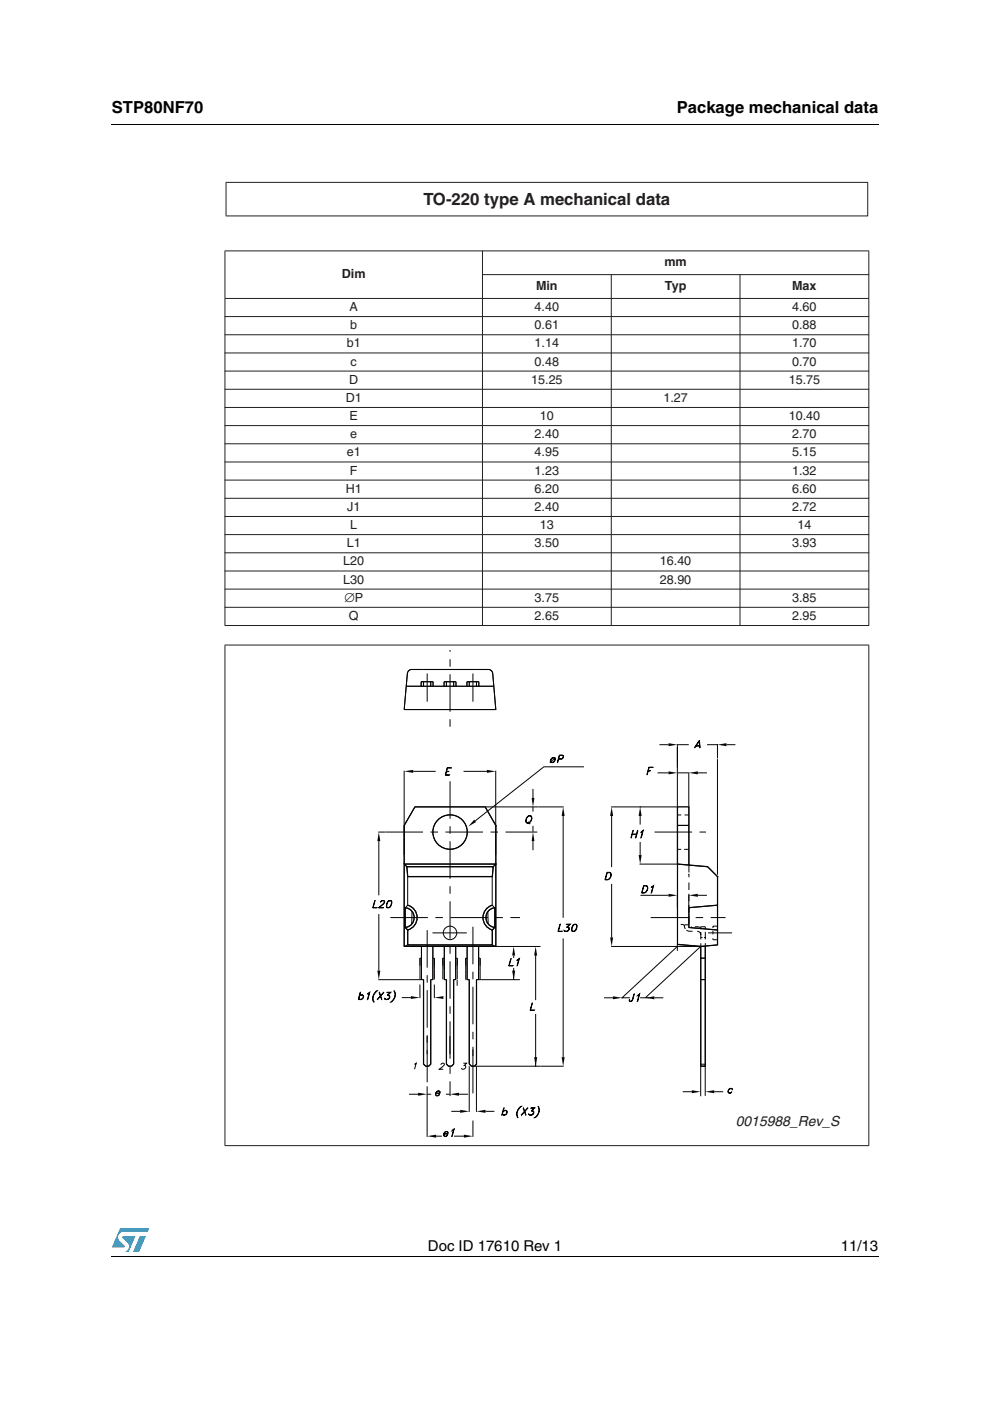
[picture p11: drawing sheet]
<svg xmlns="http://www.w3.org/2000/svg" width="210mm" height="297mm" viewBox="0 0 210 297" stroke-linecap="round" stroke-linejoin="round" font-family="sans-serif">
<g fill="#0099d8">
<path d="M29.7 262.1h1.2l-1.4 3.3h-1.3z"/>
<path d="M25.4 260.5h6.2l-.3 .7h-5.1a1.13 1.13 0 0 0-1.1 .7 1.13 1.13 0 0 0 .3 1.2l1 1v.3l-2.7 .1z"/>
<path d="M26 262.1h2.7l-1.4 3.3h-.7a1.18 1.18 0 0 0 .5-1.9l-1.1-1.1z"/>
</g>
<path d="M23.6 26.2l.1 .2zM23.6 266.3l.1 .1z" fill="#000"/>
<path d="M23.7 26.3h162.6M23.7 266.3h162.6" fill="none" stroke="#000" stroke-width=".21"/>
<path d="M43.7 36.1h142.5v214.2h-142.5z" fill="#fff"/>
<g fill="none" stroke="#231f20" stroke-width=".21">
<path d="M47.9 38.7h136.1M47.9 38.7v7M184 38.7v7M47.6 53.2h136.7M47.7 53.3v9.9M47.9 45.8h136.1M102.2 58.2h82.1M102.3 53.1v79.6M129.6 58.2v74.5M156.9 58.2v74.5M184.2 53.3v9.9M47.6 63.3h136.7"/>
<path d="M47.6 67.1h136.7M47.6 71h136.7M47.6 74.8h136.7M47.6 78.7h136.7M47.7 63.3v69.2M184.2 63.3v69.2M47.6 82.5h136.7M47.6 86.4h136.7M47.6 90.2h136.7M47.6 94.1h136.7M47.6 97.9h136.7M47.6 101.8h136.7"/>
<path d="M47.6 105.6h136.7M47.6 109.5h136.7M47.6 113.3h136.7M47.6 117.2h136.7M47.6 121.1h136.7M47.6 124.9h136.7M47.6 128.8h136.7M47.6 132.6h136.7M47.6 136.8h136.7M47.7 136.8v106M184.2 136.8v106M47.6 242.9h136.7"/>
</g>
<path d="M75.9 138h80.1v103.2h-80.1z" fill="#fff"/>
<g fill="none" stroke="#040404" stroke-width=".21" stroke-dasharray="1.6 .8" stroke-linecap="butt">
<path d="M145.3 197l-.4-.9-.9-.2-.4-.4M146.1 183.4v1.6l-.4 .4h.4v.6M146.1 187.1v8.8v.3l.5 .3M146.8 197.4h-.8l-.5-.2M147.3 196.5l1.3 .2M148.6 196.5v.5M148.6 196.5h.9M148.6 198.8h.4M148.6 198.2a.76 .76 0 0 0-.8-.8M148.6 197.6v3.1M149.3 198.8h.2M149.5 196.5v.4"/>
<path d="M149.5 197.6v3"/>
</g>
<g fill="none" stroke="#040404" stroke-width=".21">
<path d="M146 171.1v12.3M85.7 183.2h19.4v17.5M85.7 183.2l.6 .6M85.7 183.2v17.5M85.9 192.5v4.1M85.9 196.6l.5 .6M85.9 192.5a2.1 2.1 0 0 1 1.9 2 2.1 2.1 0 0 1-1.9 2.1M86.3 183.8h18.3l-.2 2.1M86.3 183.8l.1 2.1M86.4 185.9v6M86.4 197.2v3.1M86.4 185.9h18"/>
<path d="M86.4 191.9l-.5 .6M86.4 191.9a2.73 2.73 0 0 1 2 2.6 2.73 2.73 0 0 1-2 2.7M87.4 193.3l-.1 2.6M103.4 193.3l.1 2.6M104.4 185.9v6M104.4 197.2v3.1M104.4 191.9l.5 .6v4.1l-.5 .6M104.4 191.9a2.73 2.73 0 0 0-2 2.6 2.73 2.73 0 0 0 2 2.7M104.9 192.5a2.1 2.1 0 0 0-1.9 2 2.1 2.1 0 0 0 1.9 2.1M143.6 183.2l6.4 .6 2.1 2.1v14.4l-3.5 .4-5-.5M145.1 196.3h.1M145.1 196.1h.9"/>
<path d="M151.2 198.9v.3h.9M151.2 197.4v.7M152.1 191.9l-6.1 .6v4.1l6.1 .6M152.1 196.4h-.9v.4M85.7 200.7h19.4M86.4 200.3h18M86.4 200.3l-.7 .4M104.4 200.3l.7 .4M100.3 222.5v9.3M92.5 240.9h1.2"/>
<circle cx="95.4" cy="197.8" r="1.43"/>
</g>
<path d="M82.8 194.5h27.4M90.6 197.2v32.3M91.7 197.8h7.3M100.3 196.5v27.4M138 194.5h15.8M150.1 197.8h5.1" fill="none" stroke="#040404" stroke-width=".21" stroke-dasharray="8 1.6 1.6 1.6" stroke-linecap="butt"/>
<path d="M105.1 183.2l-.5 .6" fill="none" stroke="#f2eb3a" stroke-width=".21"/>
<g fill="#040404">
<path d="M90.6 240.9l1.9-.3v.6z"/>
<path d="M98.3 240.6l2 .3-2 .3z"/>
</g>
<path d="M139.8 157.9h1.9M143.6 157.9h2.4M152.1 157.8v3M154 157.9h1.9M143.6 163.9h2.4M152.1 160.9v24.5M152.1 185.9h.1M90.6 230.3v10.7M100.3 237.6v3.4" fill="none" stroke="#040404" stroke-width=".21"/>
<path d="M85.7 183.2h19.4v17.5h-19.4v-17.5l.6 .5h18.3l.5-.5M86.3 183.7l.1 2.1h18l.2-2.1M86.4 191.9a2.73 2.73 0 0 1 2 2.6 2.73 2.73 0 0 1-2 2.7v3.1h18v-3.1a2.73 2.73 0 0 1-2-2.7 2.73 2.73 0 0 1 2-2.6" fill="none" stroke="#040404" stroke-width=".25"/>
<path d="M95.4 137.9v17.6" fill="none" stroke="#040404" stroke-width=".21" stroke-dasharray="8 1.6 1.6 1.6" stroke-linecap="butt"/>
<g fill="#040404">
<path d="M152.1 157.9l1.9-.3v.6z"/>
<path d="M141.7 157.6l1.9 .3-1.9 .3z"/>
</g>
<path d="M139.4 163.9h2.3M143.6 161.3v9.8M146 163.8v7.3M148 163.9h1.9" fill="none" stroke="#040404" stroke-width=".21"/>
<g fill="#040404">
<path d="M146 163.9l2-.4v.7z"/>
<path d="M141.7 163.5l1.9 .4-1.9 .3z"/>
</g>
<g fill="none" stroke="#040404" stroke-width=".21">
<path d="M113 171.1v1M143.6 161.4v1.4M143.6 171.1v30.5M85.7 183.2v-8.2l2.3-3.9h14.9l2.2 3.9v8.2"/>
<circle cx="95.4" cy="176.4" r="3.6"/>
</g>
<path d="M143.6 171.1h2.4M143.6 175h2.4" fill="none" stroke="#f2eb3a" stroke-width=".21"/>
<g fill="none" stroke="#040404" stroke-width=".25">
<path d="M143.6 175h2.5M85.7 183.2v-8.2l2.3-3.9h14.9l2.2 3.9v8.2M85.9 196.6a2.1 2.1 0 0 0 1.9-2.1 2.1 2.1 0 0 0-1.9-2v4.1l.5 .6M104.9 196.6a2.1 2.1 0 0 1-1.9-2.1 2.1 2.1 0 0 1 1.9-2v4.1l-.5 .6M143.6 183.2l6.4 .5 2.1 2.1v14.5l-3.5 .4-5-.5v-29.1h2.5v12.3M152.1 191.9l-6 .5v4.2l6 .6"/>
<circle cx="95.4" cy="176.4" r="3.6"/>
</g>
<path d="M81.7 176.4h32.2M138.8 176.4h10.9" fill="none" stroke="#040404" stroke-width=".21" stroke-dasharray="8 1.6 1.6 1.6" stroke-linecap="butt"/>
<path d="M100.6 173.8l.3 .5-1.6 .9z" fill="#040404"/>
<g fill="none" stroke="#040404" stroke-width=".21">
<path d="M89.8 142l-2.5-.1a.95 .95 0 0 0-.9 .9l-.7 7.7M101 142h2.5M103.5 141.9a.95 .95 0 0 1 1 .9l.6 7.7h-19.4M103.5 141.9a.95 .95 0 0 1 1 .9l.6 7.6h-19.4M104.7 145.5h-18.6M143.6 157.8v3.6M147.5 158.2h.9M147.6 158.1h.7M148.3 157l.2 1.5-.3-1.3-1 1.3zM85.7 163.4v17.9M87.6 163.5h4.8M94.7 163.5h.4l-.4 .1"/>
<path d="M94.8 162.8h.9h-.8l-.4 1.5 .8 .1h-.9zM105.1 163.4v17.9M123.8 162.6h-8.5l-14.5 11.4M137.5 163.4l.4 .1h-.5M137.6 162.7h.9h-.9l-.5 1.6zM143.6 172.8h.8M145.1 172.8h.9M143.6 180.1h.8M145 180.1h1M143.6 200.7l-11.7 10.9h1.7M148.6 200.7l-11.8 10.9M94.5 232h.9"/>
</g>
<path d="M90.6 142.8v6M100.3 142.8v6" fill="none" stroke="#040404" stroke-width=".21" stroke-dasharray="8 1.6 1.6 1.6" stroke-linecap="butt"/>
<g fill="#040404">
<path d="M85.7 163.5l1.9-.3v.7z"/>
<path d="M103.2 163.2l1.9 .3-1.9 .4z"/>
</g>
<path d="M113 167.3v1.9M113 178.3v2" fill="none" stroke="#040404" stroke-width=".21"/>
<g fill="#040404">
<path d="M113 176.4l.3 1.9h-.6z"/>
<path d="M112.7 169.2h.6l-.3 1.9z"/>
</g>
<path d="M95.7 235.6h1.9M99.5 226.1v9.6M101 226.1v9.6M102.9 235.6h1.9" fill="none" stroke="#040404" stroke-width=".21"/>
<g fill="#040404">
<path d="M97.6 235.3l1.9 .3-1.9 .3z"/>
<path d="M101 235.6l1.9-.3v.6z"/>
</g>
<path d="M90.6 219.7v3.8M95.4 219.7v3.8M86.7 232h1.9M97.3 232h1.9" fill="none" stroke="#040404" stroke-width=".21"/>
<g fill="#040404">
<path d="M95.4 232l1.9-.3v.6z"/>
<path d="M88.6 231.7l2 .3-2 .3z"/>
</g>
<path d="M128.1 211.6h1.9M131.9 211.4v.1M136.8 211.4v.1M138.7 211.6h1.9" fill="none" stroke="#040404" stroke-width=".21"/>
<g fill="#040404">
<path d="M136.8 211.6l1.9-.4v.7z"/>
<path d="M130 211.2l1.9 .4-1.9 .3z"/>
</g>
<path d="M129.6 171.1h14M129.7 187.4v11.3M129.6 200.7h19.7M131.9 211.6h.1" fill="none" stroke="#040404" stroke-width=".21"/>
<g fill="#040404">
<path d="M129.4 198.7h.6l-.3 2z"/>
<path d="M129.7 171.1l.3 1.9h-.6z"/>
</g>
<g fill="none" stroke="#040404" stroke-width=".21">
<path d="M149.9 157.9h2.3M98.3 163.5h4.9M105.1 175h.1M111.7 173.3l.3-.3 .5-.1a.9 .9 0 0 1 .1 1.1 .9 .9 0 0 1-1 .5l-.1-.6zM112 173.1h.6a.89 .89 0 0 1 0 .9 .89 .89 0 0 1-1 .4 1.03 1.03 0 0 1 .4-1.3zM112 174.3l.4 .4zM113 175.1v1.2M116.9 160.9l.2-.2a.41 .41 0 0 1 .5 0 .41 .41 0 0 1 .1 .5l-.1 .3a.47 .47 0 0 1-.8 .1 .47 .47 0 0 1 .1-.7zM116.9 160.9l.5-.2a.52 .52 0 0 1 .1 .7 .52 .52 0 0 1-.7 .1zM117.8 160.6l-1.2 1.1M118.4 160.9l.8-.1a.4 .4 0 0 0 .1-.6h-.6l-.5 1.5 .4-1.6 .8 .1v.4l-.2 .3h-.8M129.7 173v10.8"/>
<path d="M134.1 176.8h.9M134.1 176.9h.8M134.2 176.1l-.4 1.6zM135.2 176.1h.1l-.6 1.6zM135.6 171.1h.1M135.7 178.5v2.8M135.9 176.4l.5-.3-.5 1.6 .4-1.5zM79.5 190.9l-.4 1.5 .8 .1h-.9zM80.4 192.4l.9 .1h-1.1l1.3-1.1-.2-.4-.4 .1-.3 .2 .2-.2 .2-.2 .5 .1-.1 .5-1.1 1M82 192.3h.6M82.2 191.2a.52 .52 0 0 1 .4-.3 .52 .52 0 0 1 .5 .3v.4a.91 .91 0 0 1-.9 .9l-.3-.3zM82.4 191.1h.6"/>
<path d="M82.5 191l-.4 .6v.8M82.9 191l.1 .6-.5 .8M105.1 183.2h.1M128.7 184.9h.5a.87 .87 0 0 1 .4 1 .87 .87 0 0 1-.8 .7h-.5zM128.8 185h.4a.84 .84 0 0 1 .3 .9 .84 .84 0 0 1-.7 .6h-.4zM135.6 183.2h8M76.2 211.1a.47 .47 0 0 1 .8-.1 .47 .47 0 0 1-.1 .7l-.4 .2-.4-.2a.57 .57 0 0 0 .7 .1 .57 .57 0 0 0 .1-.7zM76.4 210.4l-.5 1.5zM77.9 210.7l.5-.3-.5 1.5 .4-1.4zM79.7 210.2l.3-.1a1.77 1.77 0 0 0-.6 2.4 1.47 1.47 0 0 1 .3-2.3zM80.4 210.4l.6 1.5zM81.4 210.4l-1.5 1.5z"/>
<path d="M81.6 211.7l.2 .2M82.2 211a.49 .49 0 0 1 .5 .5 .49 .49 0 0 1-.6 .4h-.5l-.1-.2 .1 .1a.73 .73 0 0 0 1-.2M82.4 211.1l.2 .1a.53 .53 0 0 1-.4 .7M82.8 210.4h-.8h.9l-.7 .7M82.8 210.4l-.7 .7h.4l.1 .2M83.5 210.1a1.58 1.58 0 0 1-.7 2.4 1.75 1.75 0 0 0 .7-2.4zM134.4 210.7l-.2 1.2-.2 .3-.4 .1-.2-.4 .2 .4 .3-.1zM135.2 211.1l.4-.4-.4 1.6 .3-1.4zM90.6 232h.8M92.4 231.7v.4l.2 .2 .5-.3a.41 .41 0 0 1-.5 .3 .41 .41 0 0 1-.2-.6l.5-.4 .4 .1v.4h-.9M92.6 231.5l.5-.1 .1 .3h-.8zM95.9 239.6l.4-.2-.5 1.6 .4-1.5-.4 .3z"/>
<path d="M106.7 235.6a.47 .47 0 0 1 .7-.1 .47 .47 0 0 1-.1 .7l-.3 .2-.5-.2a.53 .53 0 0 0 .8 0 .53 .53 0 0 0 0-.7zM106.8 234.9l-.4 1.5zM110.3 234.7l.2-.1a1.82 1.82 0 0 0-.6 2.4 1.52 1.52 0 0 1 .4-2.3zM110.9 234.9l.6 1.5zM111.9 234.9l-1.4 1.5zM112.1 236.2l.2 .2M112.7 235.5l.4 .1a.58 .58 0 0 1-.2 .8 .58 .58 0 0 1-.8-.2 .48 .48 0 0 0 .8 .1l.2-.2M112.9 235.6l.2 .1v.3l-.4 .4M113.3 235l-.7-.1h.8l-.7 .7M113.3 234.9l-.7 .7h.4l.1 .2M114 234.6a1.57 1.57 0 0 1-.6 2.4 1.82 1.82 0 0 0 .6-2.4zM94.2 240.4l-.1 .3 .2 .2 .5-.3a.41 .41 0 0 1-.5 .4 .41 .41 0 0 1-.2-.6l.5-.5 .4 .1v.4h-.9"/>
<path d="M94.3 240.1l.5-.1 .1 .4h-.7zM96.3 240.9h2"/>
</g>
<path d="M95.4 165.6v66.8" fill="none" stroke="#040404" stroke-width=".21" stroke-dasharray="8 1.6 1.6 1.6" stroke-linecap="butt"/>
<g fill="#040404">
<path d="M135.4 181.3h.6l-.3 1.9z"/>
<path d="M135.7 171.1l.3 1.9h-.6z"/>
</g>
<g fill="none" stroke="#040404" stroke-width=".21">
<path d="M89.3 144.6v.9M89.3 144.5v1M89.8 144.6v.9M89.8 141.9h-2.5a.95 .95 0 0 0-.9 .9l-.7 7.6M91.3 144.6v.9M91.8 144.6v.9M91.8 144.5v1M94.2 144.5v1M94.7 144.6v.9M96.2 144.6v.9M96.7 144.6v.9M99 144.5v1"/>
<path d="M99.5 144.6v.9M101 144.6v.9M101 141.9h2.5M101.5 144.6v.9M135.7 171.1h.1M135.7 173v1.8M89 203.2h.4M89 203.1v4.6M89.8 207.7h-.4v-7v7h.4M91.8 200.7v7h-.5M91.8 203.2h.3M92.1 203.1v4.6"/>
<path d="M93.9 203.2h.3M93.9 203.1v4.5M94.7 207.7h-.5v-7v7h.5M96.2 207.7h.4v-7v7h-.4M96.6 203.2h.3M96.9 207.8v1.2M96.9 203.1v4.5M98.7 207.7h.1M98.7 203.2h.3M98.7 203.1v4.5M99 200.7v7h.5M99.1 200.7v7h.4"/>
<path d="M101.5 200.7v7h-.5M101.5 203.2h.3M101.8 203.1v4.6M135.7 211.6h1.9M148.6 200.7v4.7M148.6 215v11.1M149.5 200.7v4.7M149.5 215v11.1M144.8 231.5h1.9M151.4 231.5h1.9M154.5 231l.6-.2 .3 .2h-.2a.47 .47 0 0 0-.6 0 .47 .47 0 0 0 0 .7l.5-.2a.45 .45 0 0 1-.7 .2 .45 .45 0 0 1 .1-.7z"/>
</g>
<path d="M89 203.1v2.4M92.1 203.1v2.4M93.9 203.1v2.4M96.9 203.1v2.4M98.7 203.1v2.4M101.8 203.1v2.4" fill="none" stroke="#040404" stroke-width=".21" stroke-dasharray="1.6 .8" stroke-linecap="butt"/>
<g fill="#040404">
<path d="M149.5 231.5l1.9-.4v.7z"/>
<path d="M146.7 231.1l1.9 .4-1.9 .3z"/>
</g>
<g fill="none" stroke="#040404" stroke-width=".21">
<path d="M89.8 144.5v1M91.3 144.5v1M91.8 144.5l-2.5 .1M94.2 144.6l2.5-.1v1M94.7 144.5v1M96.2 144.5v1M99 144.6l2.5-.1v1M99.5 144.5v1M101 141.9l-11.2 .1M101 144.5v1M80.2 176.4h1.5M102.9 171.1h11.2"/>
<path d="M80.3 193.8v12M80.2 207.7h9.1M148.6 205.4v9.6M148.6 207.7h.9M148.6 203.2h.9M148.6 203.1h.9M149.5 205.4v9.6M99.9 226.1h.7M148.6 226.1h.9"/>
</g>
<g fill="#040404">
<path d="M80 205.8h.6l-.3 1.9z"/>
<path d="M80.3 176.4l.3 1.9h-.6z"/>
</g>
<path d="M80.3 178.3v11.5M89 208.7v2.9M148.6 226.1v6.3" fill="none" stroke="#040404" stroke-width=".21"/>
<path d="M87.1 211.2l1.9 .3-1.9 .3z" fill="#040404"/>
<path d="M85.2 211.5h1.9" fill="none" stroke="#040404" stroke-width=".21"/>
<path d="M92.1 211.5l1.9-.3v.6z" fill="#040404"/>
<path d="M92.1 208.7v2.9M105.2 200.7h9.4M113.6 202.3v9.7" fill="none" stroke="#040404" stroke-width=".21"/>
<g fill="#040404">
<path d="M113.3 224.1h.6l-.3 2z"/>
<path d="M113.6 200.7l.3 1.9h-.6z"/>
</g>
<path d="M89.8 207.7v17.9l.4 .5h.7l.4-.5v-17.9M94.7 207.7v17.9l.4 .5h.6l.5-.5v-17.9M99.5 207.7v17.9l.4 .5M101 207.7v17.9l-.4 .5M101.5 207.7h8.7M108.9 205.2v2.5M112.8 212.7l-.3 1.4 .8 .1h-.9zM149.5 226.1v6.3" fill="none" stroke="#040404" stroke-width=".21"/>
<path d="M89.8 207.7v17.9l.5 .4h.6l.4-.4v-17.9M94.7 207.7v17.9l.4 .4h.7l.4-.4v-17.9M99.5 207.7v17.9l.5 .4h.6l.4-.4v-17.9M149.5 200.6v25.4h-.9v-25.3" fill="none" stroke="#040404" stroke-width=".25"/>
<g fill="#040404">
<path d="M108.9 200.7l.3 1.9h-.6z"/>
<path d="M108.6 205.8h.6l-.3 1.9z"/>
</g>
<path d="M114.1 171.1h5.4M119.4 173v21.6M108.3 203.2l-.3 1.5 .8 .1h-.9zM108.9 202.6v.5M109.7 203.5l.4-.3-.5 1.6 .4-1.4zM113.6 215v11.1M100.6 226.1h18.9" fill="none" stroke="#040404" stroke-width=".21"/>
<g fill="#040404">
<path d="M119.4 171.1l.3 1.9h-.6z"/>
<path d="M119.1 224.1h.6l-.3 2z"/>
</g>
<g fill="none" stroke="#040404" stroke-width=".21">
<path d="M118.7 195.9l-.3 1.5 .8 .1h-.9zM119.4 199v25.1M119.7 197.3l.1 .1M120.2 196.5a.49 .49 0 0 1 .5 .6 .49 .49 0 0 1-.6 .4l-.4-.1v-.2a.52 .52 0 0 0 .4 .3 .52 .52 0 0 0 .5-.4M120.4 196.6l.2 .2a.53 .53 0 0 1-.4 .6M120.8 196l-.7-.1h.8l-.7 .7M120.8 195.9l-.7 .7 .5 .1v.2M121.3 197.4h.6M121.4 196.2a.52 .52 0 0 1 .5-.3 .52 .52 0 0 1 .5 .3l-.1 .4a.85 .85 0 0 1-.8 .9l-.3-.3zM121.6 196.1h.6M121.7 196l-.4 .8 .1 .6M122.2 196v.6l-.4 .8"/>
<path d="M135.8 189.8h5.9M143.6 189.7v2.7M146 189.7v2.7M148 189.8h1.9M87.9 225.7l.3-.3-.3 1.3M93.5 225.7a.46 .46 0 0 1 .7-.2l-.1 .4-.9 .8h.8M98.2 225.4h.7l-.5 .5h.2a.49 .49 0 0 1-.1 .7 .49 .49 0 0 1-.6 0v-.1M148.6 225.6h.9"/>
</g>
<g fill="#040404">
<path d="M146 189.8l2-.3v.6z"/>
<path d="M141.7 189.5l1.9 .3-1.9 .3z"/>
</g>
<path d="M136.5 187.8h.5a.87 .87 0 0 1 .3 .9 .87 .87 0 0 1-.8 .7h-.5zM136.5 187.8h.5a.79 .79 0 0 1 .3 .9 .79 .79 0 0 1-.7 .6h-.5zM138.1 188l.5-.2-.5 1.6 .4-1.5z" fill="none" stroke="#040404" stroke-width=".21"/>
<text font-size="3.6" fill="#231f20" x="89.8" y="43.4">TO-220 type A mechanical data</text>
<g font-size="3.5">
<text x="23.7" y="23.9">STP80NF70</text>
<text x="143.5" y="23.9">Package mechanical data</text>
</g>
<g font-size="3.2">
<text x="90.7" y="265.1">Doc ID 17610 Rev 1</text>
<text x="178.3" y="265.1">11/13</text>
</g>
<text font-size="3" fill="#231f20" x="156" y="238.8">0015988_Rev_S</text>
<g font-size="2.7" fill="#231f20">
<text x="72.5" y="59">Dim</text>
<text x="140.9" y="56.4">mm</text>
<text x="74.1" y="65.9">A</text>
<text x="113.4" y="65.9">4.40</text>
<text x="113.7" y="61.5">Min</text>
<text x="141" y="61.5">Typ</text>
<text x="168" y="65.9">4.60</text>
<text x="168" y="61.5">Max</text>
<text x="74.3" y="69.8">b</text>
<text x="113.4" y="69.8">0.61</text>
<text x="168" y="69.8">0.88</text>
<text x="73.5" y="73.6">b1</text>
<text x="74.3" y="77.5">c</text>
<text x="113.4" y="77.5">0.48</text>
<text x="113.4" y="73.6">1.14</text>
<text x="168" y="73.6">1.70</text>
<text x="168" y="77.5">0.70</text>
<text x="74" y="81.3">D</text>
<text x="112.6" y="81.3">15.25</text>
<text x="167.2" y="81.3">15.75</text>
<text x="73.3" y="85.2">D1</text>
<text x="74.1" y="89.1">E</text>
<text x="114.5" y="89.1">10</text>
<text x="140.7" y="85.2">1.27</text>
<text x="167.2" y="89.1">10.40</text>
<text x="74.3" y="92.9">e</text>
<text x="113.4" y="92.9">2.40</text>
<text x="168" y="92.9">2.70</text>
<text x="73.5" y="96.8">e1</text>
<text x="74.2" y="100.6">F</text>
<text x="113.4" y="100.6">1.23</text>
<text x="113.4" y="96.8">4.95</text>
<text x="168" y="96.8">5.15</text>
<text x="168" y="100.6">1.32</text>
<text x="73.3" y="104.5">H1</text>
<text x="113.4" y="104.5">6.20</text>
<text x="168" y="104.5">6.60</text>
<text x="73.6" y="108.3">J1</text>
<text x="74.3" y="112.2">L</text>
<text x="113.4" y="108.3">2.40</text>
<text x="114.5" y="112.2">13</text>
<text x="168" y="108.3">2.72</text>
<text x="169.1" y="112.2">14</text>
<text x="72.8" y="119.9">L20</text>
<text x="73.5" y="116">L1</text>
<text x="113.4" y="116">3.50</text>
<text x="139.9" y="119.9">16.40</text>
<text x="168" y="116">3.93</text>
<text x="72.8" y="123.7">L30</text>
<text x="139.9" y="123.7">28.90</text>
<text x="73" y="127.6">∅P</text>
<text x="74" y="131.4">Q</text>
<text x="113.4" y="127.6">3.75</text>
<text x="113.4" y="131.4">2.65</text>
<text x="168" y="131.4">2.95</text>
<text x="168" y="127.6">3.85</text>
</g>
</svg>
